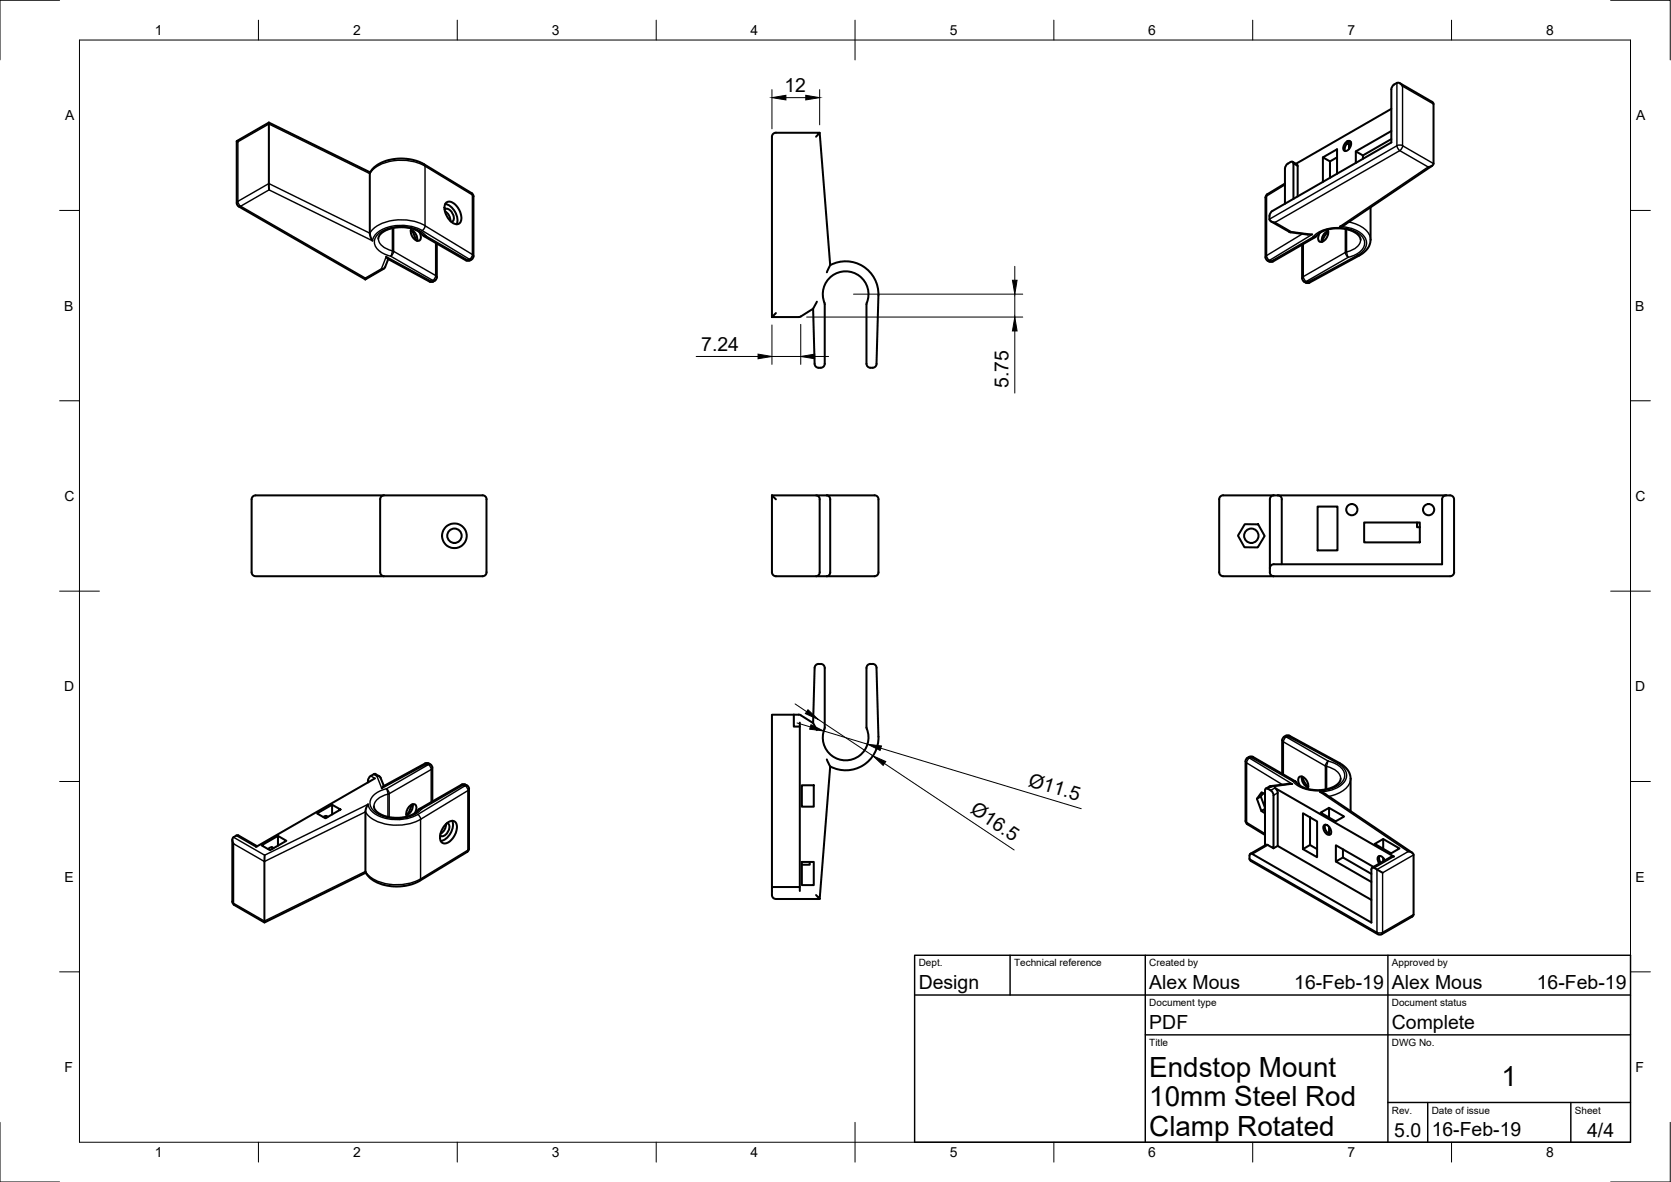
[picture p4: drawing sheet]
<svg xmlns="http://www.w3.org/2000/svg" width="420mm" height="297mm" viewBox="0 0 420 297" stroke-linecap="round" stroke-linejoin="round" font-family="sans-serif">
<!-- layer: Visible -->
<g fill="none" stroke="#000" stroke-width=".51">
<path d="M59.5 35.5l.3 .1M67.6 30.8v16.9M67.6 30.8l-8.1 4.7v15.5M67.6 30.8l25.5 12.5M194.1 34.4v45.3M195.1 33.4h11l-.9 1M195.1 33.3a1.01 1.01 0 0 0-1 1M206.1 33.4l2.6 33.2-.8 1.8M332.6 39.5v6.2M336.2 39.5l-1.8 1.1M338.4 35.8a.73 .73 0 0 1 1.3 0 1.83 1.83 0 0 1-1.5 2.1 1.34 1.34 0 0 1 .2-2.1zM339.2 36.3v1.2"/>
<path d="M339.6 35.6a1.83 1.83 0 0 0-1.4 2.4M339.7 36l-.5 .3-.5-.2M342.7 39.1l-1.8-1.1v2.9M349.8 35l-7.1 4.1v.8M349.8 27.4l-23.9 13.8M349.8 32.9l-8.9 5.1M352 20.9l8.4 5v15.2a1.28 1.28 0 0 1-1.3 .9M352.7 21.7a1.28 1.28 0 0 0-1.5-.9 1.92 1.92 0 0 0-1.4 1.7v13.3l-29.9 17.2M59.5 51l.2 .5 .3 .4 31.9 18.3M95.1 60l.2-.7 .5-.6 2-1.1 3-.5 2.4 .2 1.7 .7 1.7 1.4 10.6 6 .7 .1 .6-.3M103.3 58l.5 .3 .9 2.1M103.3 57.8a2.6 2.6 0 0 1 1.6 2.7"/>
<path d="M103.5 57.4a2.27 2.27 0 0 0 1.8 3.1 1.47 1.47 0 0 0 .1-2.3M104 58.2l-.2 .1M111.8 52.7a1.34 1.34 0 0 1 1.9 .7l.3 .8a1.1 1.1 0 0 1-.5 1.5M111.9 53.1a2.75 2.75 0 0 1 1.3 2.4M111.9 51.3a4.2 4.2 0 0 1 2.9 5M112.2 50.9a1.79 1.79 0 0 1 2.4 .7 4.1 4.1 0 0 1 1.1 4.4 1.61 1.61 0 0 1-2.4-.4 3.9 3.9 0 0 1-1.1-4.7zM319.6 55.7l4.7 2.7 4.5 .6 1.1-.1M319.9 53a2.05 2.05 0 0 0-.5 2.5l1.2 .4M323.1 46.1l-4.4 2.7-.5 .6v15.2a1.4 1.4 0 0 0 1.9 1.1l10.5-6.1 1.7-1.4 1.8-.6 2.8-.2 2.5 .4 1.9 1 .5 .6 .3 .9M325 40.7l1.3 .8v7.9M325.2 50v-8.9l-.2-.4a2.06 2.06 0 0 0-1.9 1.6v8.9M333.8 57.7a2.27 2.27 0 0 1-1.8 3.1 1.47 1.47 0 0 1-.1-2.3"/>
<path d="M333.9 58a2.6 2.6 0 0 0-1.5 2.8M334 58.2l-1 1.2-.5 1.4M336.2 43.7v-6.2l-3.6 2 1.8 1.1v4.1M344.6 52.1v8.2a4.7 4.7 0 0 1-2.8 3.9l-12.5 6.8a1.38 1.38 0 0 1-1.9-1.1M360.1 41.7l-21.9 14.8-1.3 .4M91.9 69.9v.3M93.6 60.5l-.6-1.8v-15.1a6.7 6.7 0 0 1 5.6-3.5l2-.3 1.8 .1 3.3 .9 13.1 7.9 .3 .7-.1 15-.1 .4-.3 .4M96.4 67.6l-4.5 2.6M96.9 67.1l-.5 .5M97.1 64.5l.4 .6 10.5 5.6M97.6 65.1l-.8 2M109 70.7l-.5 .2-.5-.1"/>
<path d="M109.8 61.2v8.5l-.3 .7-.6 .3M204.4 77.6l-3.4 2.1h-6.9l1-1M205.4 75.8l-1 1.8 .4 13.8a1.3 1.3 0 0 0 1.3 1 1.3 1.3 0 0 0 1.3-1l-.1-15.3M208.8 66.6a8.2 8.2 0 0 1 12.1 7.6l-.5 17.2a1.3 1.3 0 0 1-1.3 1 1.3 1.3 0 0 1-1.2-1v-15.3M218 76.1a5.7 5.7 0 0 0-5.4-7.9 5.7 5.7 0 0 0-5.3 7.9M327.4 61.5v8.4M63.5 124.8l.8-.3h57a.94 .94 0 0 1 1 1v18.3a1.01 1.01 0 0 1-1 1h-57a1.01 1.01 0 0 1-1-1v-18.3zM96.6 124.5a1.01 1.01 0 0 0-1 1v18.3a1.01 1.01 0 0 0 1 1M194.1 124.5v19.3a1.01 1.01 0 0 0 1 1h12.8M194.1 124.5h13.8M194.1 124.5l1 1M205.2 124.5a.94 .94 0 0 1 .9 1v18.3a.94 .94 0 0 1-.9 1"/>
<path d="M207.9 124.5h11a1.91 1.91 0 0 1 1.9 .6l.1 18.7a1.56 1.56 0 0 1-2 1h-11M207.9 124.5l.5 .2 .3 .6v18.7l-.3 .6-.5 .2M313 131.7l3.4 .1 1.6 2.9-1.7 2.9-3.4-.1-1.6-2.9zM320.3 124.5a1.01 1.01 0 0 0-1 1v18.3a1 1 0 0 0 1 1h-12.7a1.01 1.01 0 0 1-1-1v-18.3a1.01 1.01 0 0 1 1-1h57a1.01 1.01 0 0 1 1 1v18.3M321.3 124.5a1.01 1.01 0 0 1 1 1v16.3M331.3 127.3h5v11h-5zM343 131.3h14v5h-14zM356.3 131.3v1.2h.7M363.6 124.5a1.01 1.01 0 0 0-1 1v16.3h-42.3M320.3 144.8h44.3M320.3 141.8a1.01 1.01 0 0 0-1 1M365.6 143.8a1.01 1.01 0 0 1-1 1"/>
<path d="M199.6 179.6v3h1.5M199.6 179.6h-5.5v43.3M199.6 179.6l1.8 .1M201.4 179.8l3 1.9 1 1.8M205.8 166.9h.6M205.8 166.8a1.01 1.01 0 0 0-1 1l-.4 13.9M206.4 166.8a1.01 1.01 0 0 1 1 1.1v14.9a5.8 5.8 0 0 0 5.2 8.3 5.8 5.8 0 0 0 5.3-8.3v-14.9a1.01 1.01 0 0 1 1-1.1M218.9 166.9h.5M219.4 166.8a1.01 1.01 0 0 1 1 1l.5 17.3a8.2 8.2 0 0 1-12.1 7.5M92.5 196.2v.4M93.9 194.6a1.9 1.9 0 0 0-1.4 1.6M94.3 195.6l-29.9 17.2"/>
<path d="M94.4 194.5l.9 .5M94.5 194.5l-.6 .1M95.3 195l.4 .5 .8 2M106.8 191.9l-10.4 5.7-.4 .5M106.9 191.9l.5-.2 .4 .2M107.8 191.9l.6 .3 .3 .8v8.4M201.1 181.6v42.3M201.6 197.3h3v5.4h-3zM207.9 190.8l.8 1.8-2.6 33.3-.9-1M313.7 190.4l-.4 .4-.1 .5v15.2l.5 .6 4.4 2.7M313.7 190.4l.6-.3 .8 .1 10.8 6.4M317.6 199.3l-.6 .9"/>
<path d="M318.1 199.6l-.9-.5-1.2 1.6 1.2 3.1 .9 .6M318.8 198.2l.7 .4M318.8 198.2h-.5l-.2 .4v13.8M319.5 198.6l.5 .5 .2 .7v13.4l-1.4-.8M320.5 198l30 17.3M320.6 198l.5 .5 .2 .7M321.3 199.2v13.4M324.3 184.9l12.7 6.9 1.5 1.3a3.7 3.7 0 0 1 1.1 2.6v8.1M324.3 184.9a1.41 1.41 0 0 0-1.9 1.1v8.5M324.9 197h-1.1l-4.3 .6-1.2 .6M326.9 197.4a1.47 1.47 0 0 1 .1-2.3 2.27 2.27 0 0 1 1.7 3.1M327.3 195.1a2.6 2.6 0 0 0 1.6 2.8"/>
<path d="M327.4 195.2l.6 1.4 1 1.1M331.9 199l1.3 .5 21.9 14.8M337.1 195.7l-.4 1-1 .8-1.6 .7-1.8 .3-1.6 .1-2-.4-1.7-.7-1.1-.9M58.4 211l.1 15.8 .4 .6 7.6 4.4 25.5-12.5M58.7 212a1.23 1.23 0 0 1 0-1.6l.9-.5h.3l4.8 2.8M65.8 212.4l4.1-2.3 2.1 1.2-4.1 2.4zM66.5 214.9v16.9M68.3 212.9l.2 .4M68.7 213.2a.76 .76 0 0 0-1.3 .2M69.9 210.1v2.4M79.7 204.4l3.8-2.2 2.1 1.2-3.8 2.2zM82 205l.1 .5"/>
<path d="M82.4 205.3a.68 .68 0 0 0-1.1 0M83.5 202.2v2.5M92.5 202.1l-.6 1.8v15.1a6.6 6.6 0 0 0 5.5 3.6l2.1 .2 1.7-.1 3.3-.8 12.9-7.8M94 202.6l.4 1.1 1.1 .8 1.7 .7 2 .3h1.7l1.8-.4 1.8-.8 1-1M102.7 204.3l.2 .1M103.6 202.2l-.9 2.1-.5 .3M103.8 202.1a2.6 2.6 0 0 1-1.6 2.7M104.2 204.4a1.47 1.47 0 0 0-.1-2.3 2.27 2.27 0 0 0-1.7 3.1M105.5 203.3l10.6-6.1a1.41 1.41 0 0 1 1.8 1.1v14.9l-.1 .5-.3 .4M112.1 207.1a2.75 2.75 0 0 1-1.3 2.4M112.2 207.1a1.53 1.53 0 0 1 2.5-.2 4.3 4.3 0 0 1-2.9 5.1 1.42 1.42 0 0 1-1.1-2l.4-1.4zM112.4 206.9a1.24 1.24 0 0 1 .4 1.9l-.5 .7a1.2 1.2 0 0 1-1.6 .4"/>
<path d="M113.7 206.3a4.2 4.2 0 0 1-2.9 5M201.6 216.6h3v5.8h-3zM203.6 216.6v.7h-2M314.9 214.6l29.9 17.2v-13.3l.2-.5 .5 .1M314.9 214.6l-.5-.1-.2 .5M316 200.7l1-.5 1.1 2.8M318.1 203.3l-.9 .5M318.3 212.3l-3.9 2.3M318.3 212.3l.5 .1M320.2 213.2l1.1-.6 23.5 13.6M329.4 205.4v7l-1.8 1v-9l3.6 2v9l-3.6-2M329.4 212.4l1.8 1"/>
<path d="M332 204.2l2.2-1.2 3.8 2.2-2.2 1.2zM332.9 207.4a1.57 1.57 0 0 1 1.8 2 .85 .85 0 0 1-.9 .4 .85 .85 0 0 1-.7-.7l-.2-.4a1.27 1.27 0 0 1 0-1.3zM333.2 207.2a1.83 1.83 0 0 0 1.4 2.4M334.2 203v2.5M334.2 207.8v1.7M335.9 216.5v-4.1l9.5 5.5M337.7 213.4v2.1l7.1 4.1M337.7 215.5l-1.8 1 8.9 5.1M345.5 218.1l2.1 1.2M345.7 212.1l2.1-1.3 4.1 2.4-2.1 1.2zM346.9 215.1l-.1 1 .4 .7M347.8 210.8v2.5"/>
<path d="M347.8 215.6v.9M348.2 216.2l-.4-.7a.76 .76 0 0 0-1.1-.3 .76 .76 0 0 0-.2 1.1l.3 .7M350 215.2l-5 2.8M350 215.2h.5M354.1 214a1.27 1.27 0 0 1 1.3 .8v15.3l-8 4.7-.4 .1-.5-.1-32-18.5-.3-.3v-1M201.1 222.9h-7v2a1.01 1.01 0 0 0 1 1h11"/>
<circle cx="114.3" cy="134.6" r="3.1"/>
<circle cx="114.3" cy="134.6" r="1.81"/>
<circle cx="314.6" cy="134.6" r="1.81"/>
<circle cx="339.9" cy="128.1" r="1.41"/>
<circle cx="359.2" cy="128.1" r="1.41"/>
</g>
<!-- layer: Visible Narrow -->
<g fill="none" stroke="#000" stroke-width=".36">
<path d="M351.2 20.8v15.8l-32 18.5M351.3 36.6l.7-.2 .7 .2-.2 .7-.5 .5-.5-.5zM352 37.9l-31.4 18 4.1 2.3 5.2 .7-10.7 6.5M352 37.9l7.1 4.1-22.2 14.9M360.4 26.1l-7.7-4.4v14.9l7.7 4.5M59.8 50.6l.2 .7 .5 .5-.5 .1M59.8 50.6l-.3 .4M59.8 50.6l7.8-4.5 25.4 12.5M93 43.6l-25.4-12.4-7.8 4.4v15M95.1 60a3.4 3.4 0 0 0 2.7 2.8l.9 .2M98.7 57.3v5.7M99 57.3v5.9"/>
<path d="M106.2 57.9l11.8 7.3M106.2 57.9a10.7 10.7 0 0 0-11.6 .9l-.5 .5-.5 1.2-26-12.8-7.1 4.1 31.4 18.1 4-2.4 1.2-3 11.4 6.2 .3-.2M106.3 59.1l.8 .2M106.7 41.3l.2 .4M106.9 41.7l11.9 7.3v15l-11.9-7.3zM106.9 41.8a12.2 12.2 0 0 0-13.1 .8l-.8 1M106.9 56.7a12.2 12.2 0 0 0-13.1 .9l-.8 1M106.9 56.7l-.2 .7-.5 .5M107.1 59.3l10.6 6.1M107.1 59.3l-.5 .1M107.1 59.3a9 9 0 0 0-9-2 4.4 4.4 0 0 0-4 3.6 4.1 4.1 0 0 0 3.2 3.2l1 .3M118.6 48.5l.5 .9"/>
<path d="M318.7 48.8l-.5 .9M323.1 46.4l-4.6 2.9v14.9M324.2 58.3l.5-.1-.2 .2M325.2 41.1l1.1 .6M327.4 58.8l-8.9 5.4M330.1 59.6a9 9 0 0 1 9.1-2.1 4.4 4.4 0 0 1 3.9 3.7 4.1 4.1 0 0 1-3.1 3.2l-1 .3M330.1 59.6l-10.5 6.1-.4-.3M330.1 59.6h.5M331 59.3l-.8 .3M336.9 56.9a8 8 0 0 1 6.3 2.8 3.1 3.1 0 0 1-1.8 4.4l-12.6 6.9-.4-.3 10.6-6M338.3 57.6v5.8l-10.6 6.1v-8.2M338.6 57.6v5.7"/>
<path d="M339.2 55.8a6.4 6.4 0 0 1 5.3 3.8l.1 .7M96.9 67.1l-.4 .3-.6 .1 .5 .1M98.3 64.4l10.5 6.1M98.6 63l-.3 1.4M98.7 63l.3 .1M99 63.2l10.5 6M99 63.2l-.2 .7-.5 .5M108.8 70.5h.5M109 70.7l-1 .1M109.5 61v8.2M109.5 69.2l.3 .5M109.5 69.2l-.2 .7-.5 .6"/>
<path d="M117.7 65.4h.5M117.7 65.4h-.5M118 65.2l-.3 .2M118.1 65.2h.5M119.1 64.3l-.3-.4-.2 .7-.5 .6M318.5 64.2l.2 .7 .5 .5M318.5 64.2l-.3 .4M319.1 65.7h1M319.2 65.4l-.5 .1M327.4 69.9l.3-.4 .2 .7 .5 .6h-.5M328.3 71h1M338.6 63.3l-.2 .1a.94 .94 0 0 0 .6 1.3"/>
<path d="M338.6 63.3l.4 1.4M341.4 64.1l.4 .1M342.1 60.3a3.4 3.4 0 0 1-2.6 2.7l-.9 .3M92.5 196.2l.4 .2M93.2 195l1.1 .6M93.9 194.6l.9 .5 1.2 3 11.3-6.2 .4 .3-10.5 6M95.3 195l-.5 .1 .6 .1 .3 .3M97.2 198.2a4.9 4.9 0 0 0-4.2 3.5 4.4 4.4 0 0 0 4 3.6 9.8 9.8 0 0 0 8.5-1.5l.5-.5M97.2 198.2l.3 1.4M97.2 198.2l.5 .6 .2 .7M97.5 199.6v5.7M97.5 199.6a4 4 0 0 0-3.5 3"/>
<path d="M97.9 199.5v5.8M97.9 199.5l-.3 .1M106.9 191.9h.9M108.2 192.1h-.5l.5 .6 .2 .7M108.4 193.4v8.2M108.4 193.4l-10.5 6.1M108.7 193l-.3 .4M116.1 197.2h1M117.4 197.4h-.5l.6 .6 .2 .7 .2-.4M313.7 190.4l.5 .1-.5 .5-.2 .7-.3-.4M314.1 190.2h1M319.5 197.5l.1 .2h-.5"/>
<path d="M320.5 198l-1 .6M321.3 199.2l-1.1 .7M322.4 197.2l-8.9-5.5v15M322.7 194.6v-8.2l10.5 6.1v5.9M322.9 185.1l.5 .1-.5 .5-.2 .7-.3-.4M324.3 184.9h-1M325.1 196.4l-10.5-6.1-.4 .2 10.7 6.5-5.3 .7-.8 .5M325.1 196.3l.8 .3M325.6 196.3h-.5M333.6 192.6v5.7M333.6 192.6a4 4 0 0 1 3.5 3.1M334 191.3l-10.6-6.1 .4-.2 12.5 6.8a3.1 3.1 0 0 1 1.5 5 8.5 8.5 0 0 1-5.9 2.2l22.2 15-7.9 4.5v15.8l-32-18.5"/>
<path d="M334 191.3a4.9 4.9 0 0 1 4.1 3.4 4.4 4.4 0 0 1-3.9 3.7 9.9 9.9 0 0 1-8.6-1.5l-.5-.5M334 191.3l-.3 .2a.83 .83 0 0 0-.3 1.1h.2M334 191.3l-.4 1.3M336.8 191.8h-.4M339.6 195.7a5.2 5.2 0 0 1-4.4 4.2l-1.1 .2M59.4 210l5 2.8M92.5 202.1a5.4 5.4 0 0 0 4.8 3.6 11.4 11.4 0 0 0 7.7-1M92.5 202.1l-26 12.8-7.8-4.5M105 204.7l.6 .5 .2 .7M105.5 203.3h.5M105.7 205.9l11.9-7.2v14.9l-11.9 7.3zM105.8 205.9a12.2 12.2 0 0 1-13.1-.9l-.8-1-25.4 12.5-7.8-4.5v15"/>
<path d="M106 203.3l10.5-6.1 .4 .3-11.9 7.2M106 203.3l-.8 .2M117.9 213.2l-.4 .9M313.2 206.3l.3 .4M313.5 206.7l.2 .4M313.5 206.7l4.6 2.8M318.8 212.4l-3.9 2.2M350.5 215.3l-5 2.8M355.4 214.8l-7.8 4.5v15l7.8-4.5M58.4 226.6l.3 .4M58.7 227l.2 .4M105.8 220.9a12.2 12.2 0 0 1-13.1-.9l-.8-1-25.4 12.5-7.8-4.5"/>
<path d="M105.8 220.9l-.2 .4M346.5 234.8l-.3-.5 .8 .2 .7-.2-.2 .5"/>
</g>
<!-- layer: Border -->
<g fill="none" stroke="#000" stroke-width=".25">
<path d="M15 .1h-15v15M20 10.1h390v276.9h-390zM65 5.1v5M115 5.1v5M165 5.1v5M215 5.1v10M265 5.1v5M315 5.1v5M365 5.1v5M405 .1h15v15M15 52.9h5M410 52.9h5"/>
<path d="M15 100.7h5M410 100.7h5M15 148.6h10M405 148.6h10M15 196.4h5M410 196.4h5M15 244.2h5M410 244.2h5M0 282.1v14.9h15M65 287v5M115 287v5M165 287v5"/>
<path d="M215 282.1v9.9M265 287v5M315 287v5M365 287v5M420 282.1v14.9h-15"/>
</g>
<!-- layer: TitleBlock -->
<path d="M230 240.1h180v46.9h-180zM230 250h180M254 240.1v9.9M288 240.1v46.9M349 240.1v46.9M288 260.1h122M349 277.1h61M359 277.1v9.9M395 277.1v9.9" fill="none" stroke="#000" stroke-width=".36"/>
<!-- layer: Dimensions -->
<g fill="none" stroke="#000" stroke-width=".25">
<path d="M194.1 22.5v9.9M197.6 24.5h5M206.1 22.5v8.9M202.8 79.7h54.4M214.6 73.9h42.6M255.2 66.9v3.5M255.2 73.9v5.8M175 89.6h15.6M194.1 81.7v9.9M194.1 89.6h7.2M201.3 81.5v10.1M204.9 89.6h3.4"/>
<path d="M255.2 83.2v15.6M199.9 176.9l2.9 1.9M200.4 181.7l3.4 1M205.7 180.8l13.8 9.1M207.1 183.7l11 3.3M221.5 188l50.4 15.2M222.4 191.9l32.6 21.7"/>
</g>
<path d="M194.1 24.5l3.5-.6v1.2zM202.6 23.9l3.5 .6-3.5 .6zM254.6 70.4h1.1l-.5 3.5zM190.6 89l3.5 .6-3.5 .6zM201.3 89.6l3.6-.6v1.2zM255.2 79.7l.5 3.5h-1.1zM203.2 178.4l2.5 2.4-3.2-1.5zM203.9 182.1l3.2 1.6-3.5-.5zM218.1 187l3.5 .5-.3 1.1zM219.5 189.9l3.2 1.5-.6 .9z" fill="#000" stroke="#000" stroke-width=".25"/>
<g font-size="7">
<text x="289" y="270.6">Endstop Mount</text>
<text x="377.5" y="273">1</text>
<text x="289" y="278.1">10mm Steel Rod</text>
<text x="289" y="285.5">Clamp Rotated</text>
</g>
<g font-size="4.9">
<text x="197.3" y="23">12</text>
<text x="176.3" y="88.1">7.24</text>
<text x="253.6" y="97.5" transform="rotate(-90 253.6 97.5)">5.75</text>
<text x="258.3" y="197.4" transform="rotate(17 258.3 197.4)">Ø11.5</text>
<text x="243.7" y="204.1" transform="rotate(34 243.7 204.1)">Ø16.5</text>
<text x="231" y="248.5">Design</text>
<text x="289" y="248.5">Alex Mous</text>
<text x="325.4" y="248.5">16-Feb-19</text>
<text x="350" y="248.5">Alex Mous</text>
<text x="386.4" y="248.5">16-Feb-19</text>
<text x="289" y="258.6">PDF</text>
<text x="350" y="258.6">Complete</text>
<text x="350.6" y="285.7">5.0</text>
<text x="360" y="285.5">16-Feb-19</text>
<text x="399.1" y="285.7">4/4</text>
</g>
<g font-size="3.5">
<text x="39" y="8.8">1</text>
<text x="88.8" y="8.8">2</text>
<text x="138.8" y="8.8">3</text>
<text x="188.7" y="8.8">4</text>
<text x="238.8" y="8.8">5</text>
<text x="288.7" y="8.8">6</text>
<text x="338.8" y="8.8">7</text>
<text x="388.8" y="8.8">8</text>
<text x="16.4" y="30.2">A</text>
<text x="411.4" y="30.2">A</text>
<text x="16.2" y="78">B</text>
<text x="411.2" y="78">B</text>
<text x="16.2" y="125.9">C</text>
<text x="411.2" y="125.9">C</text>
<text x="16.2" y="173.7">D</text>
<text x="411.2" y="173.7">D</text>
<text x="16.2" y="221.6">E</text>
<text x="411.2" y="221.6">E</text>
<text x="16.2" y="269.4">F</text>
<text x="411.2" y="269.4">F</text>
<text x="39" y="290.8">1</text>
<text x="88.8" y="290.8">2</text>
<text x="138.8" y="290.8">3</text>
<text x="188.7" y="290.8">4</text>
<text x="238.8" y="290.8">5</text>
<text x="288.7" y="290.8">6</text>
<text x="338.8" y="290.8">7</text>
<text x="388.8" y="290.8">8</text>
</g>
<g font-size="2.5">
<text x="231" y="242.9">Dept.</text>
<text x="255" y="242.9">Technical reference</text>
<text x="289" y="242.9">Created by</text>
<text x="350" y="242.9">Approved by</text>
<text x="289" y="252.8">Document type</text>
<text x="350" y="252.8">Document status</text>
<text x="289" y="262.9">Title</text>
<text x="350" y="262.9">DWG No.</text>
<text x="350" y="279.9">Rev.</text>
<text x="360" y="279.9">Date of issue</text>
<text x="396" y="279.9">Sheet</text>
</g>
</svg>
